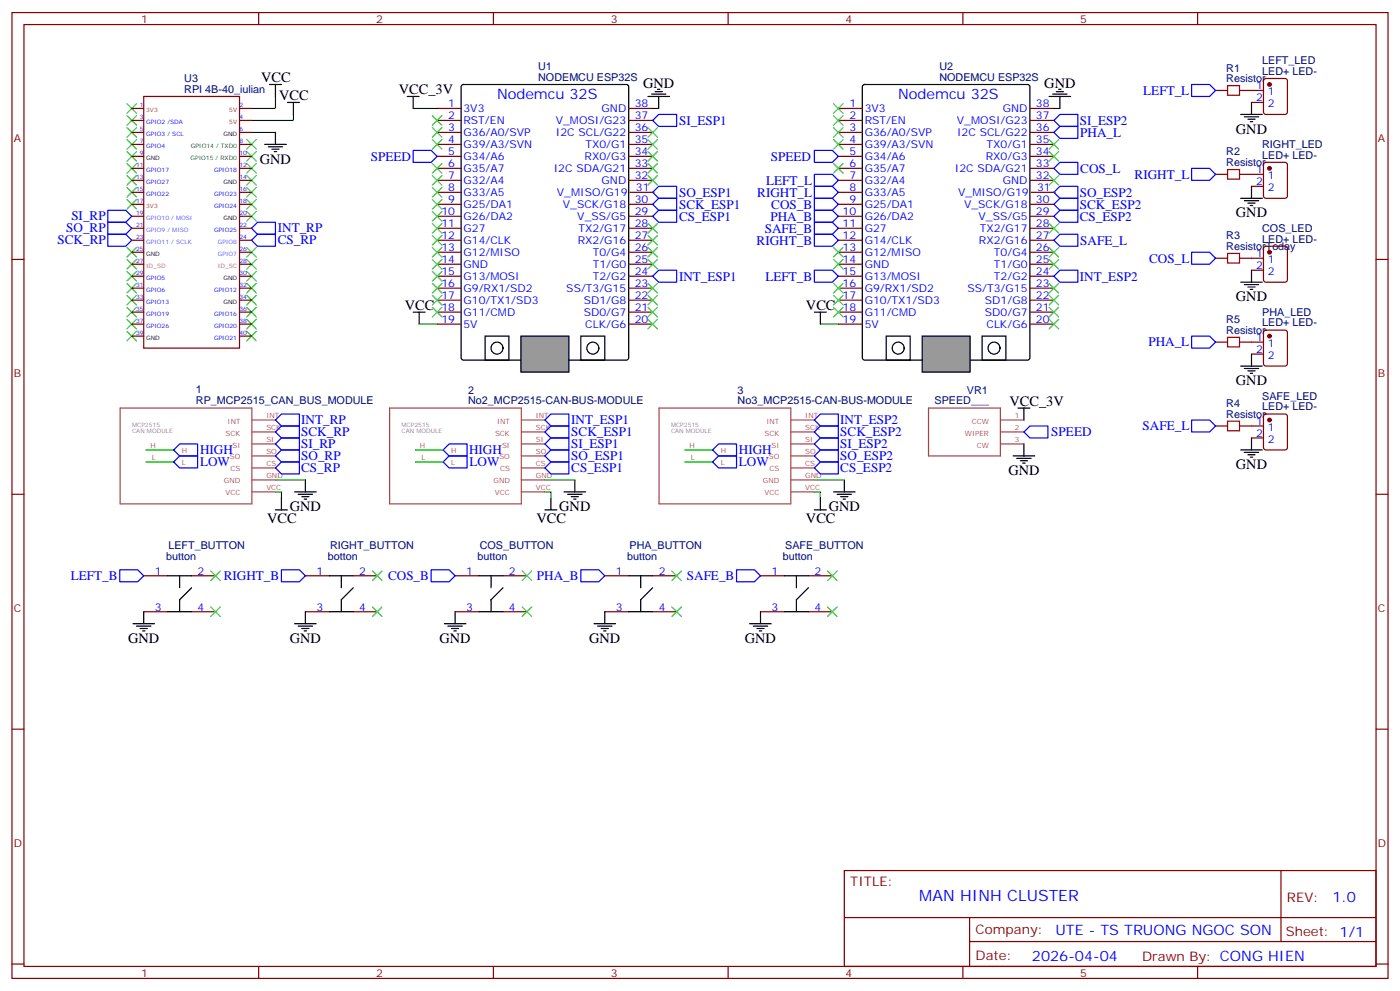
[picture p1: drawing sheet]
<svg xmlns="http://www.w3.org/2000/svg" width="412mm" height="292mm" viewBox="0 0 412 292" stroke-linecap="round" stroke-linejoin="round" font-family="sans-serif">
<g fill="none" stroke="#870000" stroke-width=".35">
<path d="M3.5 3.7h405.4v284.3h-405.4zM7.1 7.2h398.2v277.3h-398.2zM76.2 3.7v3.5M145.3 3.7v3.5M214.5 3.7v3.5M283.6 3.7v3.5M352.8 3.7v3.5M3.5 76.4h3.6M405.3 76.4h3.6M3.5 145.5h3.6M405.3 145.5h3.6M3.5 214.7h3.6"/>
<path d="M405.3 214.7h3.6M248.7 256.3h156.6v28.2h-156.6zM377.3 256.3v20.9M248.7 270.1h156.5M285.6 277.2h119.6M285.6 270.1v14.2M3.5 283.8h3.6M76.2 284.5v3.5M145.3 284.5v3.5M214.5 284.5v3.5M283.6 284.5v3.5M352.8 284.5v3.5"/>
<path d="M405.3 283.8h3.6"/>
</g>
<path d="M136.1 25.1l.4-.2h48l.7 .4v80l-.5 .7h-48.2l-.6-.5-.1-79.9z" fill="#fff" stroke="#000" stroke-width=".35"/>
<g fill="none" stroke="#870000" stroke-width=".35">
<path d="M128.8 35.5h7M128.8 39h7M128.8 31.9h7M185.2 35.5h7.1M185.2 39h7.1M185.2 31.9h7.1M128.8 42.5h7M128.8 46h7M128.8 49.6h7M128.8 53.1h7M128.8 56.6h7M185.2 42.5h7.1"/>
<path d="M185.2 46h7.1M185.2 49.6h7.1M185.2 53.1h7.1M185.6 56.6h7M128.8 60.1h7M128.8 63.7h7M128.8 67.2h7M128.8 70.7h7M128.8 74.3h7M128.8 77.8h7M185.2 60.1h7.1M185.2 63.7h7.1"/>
<path d="M185.2 67.2h7.1M185.2 70.7h7.1M185.2 74.3h7.1M185.2 77.8h7.1M128.8 81.3h7M128.8 84.8h7M128.8 88.4h7M128.8 91.9h7M128.8 95.4h7M185.2 81.3h7.1M185.2 84.8h7.1M185.2 88.4h7.1"/>
<path d="M185.2 91.9h7.1M185.2 95.4h7.1"/>
</g>
<path d="M153.5 99h14.1v10.5h-14.1z" fill="#999" stroke="#000" stroke-width=".35"/>
<g fill="none" stroke="#000" stroke-width=".35">
<path d="M142.9 99h7v7h-7zM171.1 99h7.1v7h-7.1z"/>
<circle cx="146.4" cy="102.5" r="1.76"/>
<circle cx="174.6" cy="102.5" r="1.76"/>
</g>
<path d="M254.2 25.1l.5-.2h48l.6 .4 .1 80-.5 .7h-48.2l-.6-.5-.1-79.9z" fill="#fff" stroke="#000" stroke-width=".35"/>
<g fill="none" stroke="#870000" stroke-width=".35">
<path d="M246.9 35.5h7.1M246.9 39h7.1M246.9 31.9h7.1M303.4 35.5h7M303.4 39h7M303.4 31.9h7M246.9 42.5h7.1M246.9 46h7.1M246.9 49.6h7.1M246.9 53.1h7.1M246.9 56.6h7.1M303.4 42.5h7"/>
<path d="M303.4 46h7M303.4 49.6h7M303.4 53.1h7M303.7 56.6h7.1M246.9 60.1h7.1M246.9 63.7h7.1M246.9 67.2h7.1M246.9 70.7h7.1M246.9 74.3h7.1M246.9 77.8h7.1M303.4 60.1h7M303.4 63.7h7"/>
<path d="M303.4 67.2h7M303.4 70.7h7M303.4 74.3h7M303.4 77.8h7M246.9 81.3h7.1M246.9 84.8h7.1M246.9 88.4h7.1M246.9 91.9h7.1M246.9 95.4h7.1M303.4 81.3h7M303.4 84.8h7M303.4 88.4h7"/>
<path d="M303.4 91.9h7M303.4 95.4h7"/>
</g>
<path d="M271.6 99h14.2v10.5h-14.2z" fill="#999" stroke="#000" stroke-width=".35"/>
<g fill="none" stroke="#000" stroke-width=".35">
<path d="M79.4 24.9h3.5M81.1 24.9v3.5M81.1 39v3.5M84.7 30.2h3.5M86.4 30.2v3.5M119.9 28.4h3.6M121.7 28.4v3.5M190.9 28.4h6.3M191.9 27.7h4.2M193 27h2.1M193.7 26.3h.7M194 28.4v3.5"/>
<path d="M309 28.4h6.4M310.1 27.7h4.2M311.1 27h2.2M311.9 26.3h.7M312.2 28.4v3.5M365.5 33.7h6.3M366.5 34.4h4.3M367.6 35.1h2.1M368.3 35.8h.7M368.7 30.2v3.5M78 42.5h6.3M79 43.2h4.3"/>
<path d="M80.1 43.9h2.1M80.8 44.6h.7M365.5 58.4h6.3M366.5 59.1h4.3M367.6 59.8h2.1M368.7 54.9v3.5M368.3 60.5h.7M368.7 79.6v3.5M121.7 91.9h3.5M123.5 91.9v3.5M239.9 91.9h3.5M241.7 91.9v3.5"/>
<path d="M261.1 99h7v7h-7zM289.3 99h7v7h-7zM365.5 83.1h6.3M366.5 83.8h4.3M367.6 84.5h2.1M368.3 85.2h.7M365.5 107.8h6.3M366.5 108.5h4.3M367.6 109.2h2.1M368.3 109.9h.7M368.7 104.2v3.6M298.4 134.2h6.4"/>
<path d="M299.5 134.9h4.2M299.9 120.1h3.5M300.6 135.6h2.1M301.3 136.3h.7M301.6 120.1v3.5M301.6 130.7v3.5M365.5 132.5h6.3M366.5 133.2h4.3M367.6 133.9h2.1M368.3 134.6h.7M368.7 128.9v3.6M81.1 150.1h3.6"/>
<path d="M82.9 146.6v3.5M86.8 144.8h6.3M87.8 145.5h4.3M88.9 146.2h2.1M89.6 146.9h.7M90 141.3v3.5M160.5 150.1h3.5M162.3 146.6v3.5M166.2 144.8h6.3M167.2 145.5h4.2M168.3 146.2h2.1M169 146.9h.7"/>
<path d="M169.3 141.3v3.5M239.9 150.1h3.5M241.7 146.6v3.5M245.5 144.8h6.4M246.6 145.5h4.2M247.6 146.2h2.2M248.4 146.9h.7M248.7 141.3v3.5M49.4 169.5h7M52.9 169.5v3.5M56.4 173l-3.5 3.6v3.5M97 169.5h7.1"/>
<path d="M100.5 169.5v3.5M104.1 173l-3.6 3.6v3.5M141.1 169.5h7.1M144.6 169.5v3.5M148.2 173l-3.6 3.6v3.5M185.2 169.5h7.1M188.7 169.5v3.5M192.3 173l-3.6 3.6v3.5M231.1 169.5h7M234.6 169.5v3.5M238.1 173l-3.5 3.6v3.5M39.2 183.6h6.3"/>
<path d="M40.2 184.3h4.2M41.3 185h2.1M42 185.7h.7M42.3 180.1v3.5M49.4 180.1h7M86.8 183.6h6.3M87.8 184.3h4.3M88.9 185h2.1M89.6 185.7h.7M90 180.1v3.5M97 180.1h7.1M130.9 183.6h6.3"/>
<path d="M131.9 184.3h4.3M133 185h2.1M133.7 185.7h.7M134.1 180.1v3.5M141.1 180.1h7.1M175 183.6h6.3M176 184.3h4.3M177.1 185h2.1M177.8 185.7h.7M178.2 180.1v3.5M185.2 180.1h7.1M220.8 183.6h6.4"/>
<path d="M221.9 184.3h4.2M223 185h2.1M223.7 185.7h.7M224 180.1v3.5M231.1 180.1h7"/>
<circle cx="264.6" cy="102.5" r="1.76"/>
<circle cx="292.8" cy="102.5" r="1.76"/>
</g>
<g fill="none" stroke="#a64a4a" stroke-width=".35">
<path d="M35.4 120.1h38.8v28.2h-38.8zM43 136h7M43 132.5h7M74.2 123.6h6.9M74.2 127.2h6.9M74.2 130.7h6.9M74.2 134.2h6.9M74.2 137.8h6.9M114.8 120.1h38.8v28.2h-38.8zM122.4 136h7M122.4 132.5h7M153.6 123.6h6.9"/>
<path d="M153.6 127.2h6.9M153.6 130.7h6.9M153.6 134.2h6.9M153.6 137.8h6.9M194.1 120.1h38.8v28.2h-38.8zM201.8 136h6.9M201.8 132.5h6.9M232.9 123.6h7M232.9 127.2h7M232.9 130.7h7M232.9 134.2h7M232.9 137.8h7"/>
<path d="M273.5 120.1h21.2v14.1h-21.2zM294.7 123.6h6.9M294.7 127.2h6.9M294.7 130.7h6.9M74.2 141.3h6.9M74.2 144.8h6.9M153.6 141.3h6.9M153.6 144.8h6.9M232.9 141.3h7M232.9 144.8h7"/>
</g>
<path d="M361.6 25.2h3.5v2.8h-3.5zM361.6 49.9h3.5v2.8h-3.5zM361.6 74.6h3.5v2.8h-3.5zM361.6 99.3h3.5v2.8h-3.5zM361.6 124h3.5v2.8h-3.5z" fill="none" stroke="#a10000" stroke-width=".35"/>
<g fill="none" stroke="#870000" stroke-width=".35">
<path d="M38.8 31.9h3.5M38.8 35.5h3.5M38.8 39h3.5M42.3 28.4h28.3v74.1h-28.3zM70.6 31.9h3.5M70.6 35.5h3.5M70.6 39h3.5M358.1 26.6h3.5M365.1 26.6h7.1M368.7 30.2h3.5M372.4 23.3l.5-.2h5.6l.7 .4v9.5l-.4 .6-5.9 .1-.7-.5v-9.4zM38.8 42.5h3.5"/>
<path d="M38.8 46h3.5M38.8 49.6h3.5M38.8 53.1h3.5M38.8 56.6h3.5M70.6 42.5h3.5M70.6 46h3.5M70.6 49.6h3.5M70.6 53.1h3.5M70.6 56.6h3.5M358.1 51.3h3.5M365.1 51.3h7.1M368.7 54.9h3.5"/>
<path d="M372.4 48l.5-.2h5.6l.7 .4v9.5l-.4 .6-5.9 .1-.7-.5v-9.4zM38.8 60.1h3.5M38.8 63.7h3.5M38.8 67.2h3.5M38.8 70.7h3.5M38.8 74.3h3.5M38.8 77.8h3.5M70.6 60.1h3.5M70.6 63.7h3.5M70.6 67.2h3.5M70.6 70.7h3.5M70.6 74.3h3.5"/>
<path d="M70.6 77.8h3.5M358.1 76h3.5M365.1 76h7.1M368.7 79.6h3.5M372.4 72.7l.5-.2h5.6l.7 .4v9.5l-.4 .6-5.9 .1-.7-.5v-9.4zM38.8 81.3h3.5M38.8 84.8h3.5M38.8 88.4h3.5M38.8 91.9h3.5M38.8 95.4h3.5M38.8 99h3.5M70.6 81.3h3.5"/>
<path d="M70.6 84.8h3.5M70.6 88.4h3.5M70.6 91.9h3.5M70.6 95.4h3.5M70.6 99h3.5M372.4 97.4l.5-.2h5.6l.7 .4v9.5l-.4 .6-5.9 .1-.7-.5v-9.4zM358.1 100.7h3.5M365.1 100.7h7.1M368.7 104.2h3.5M358.1 125.4h3.5M365.1 125.4h7.1M368.7 128.9h3.5"/>
<path d="M372.4 122.1l.5-.2h5.6l.7 .4v9.5l-.4 .6-5.9 .1-.7-.5v-9.4zM42.3 169.5h7.1M56.4 169.5h7.1M90 169.5h7M104.1 169.5h7M134.1 169.5h7M148.2 169.5h7M178.2 169.5h7M192.3 169.5h7M224 169.5h7.1M238.1 169.5h7.1M42.3 180.1h7.1"/>
<path d="M56.4 180.1h7.1M90 180.1h7M104.1 180.1h7M134.1 180.1h7M148.2 180.1h7M178.2 180.1h7M192.3 180.1h7M224 180.1h7.1M238.1 180.1h7.1"/>
</g>
<g fill="#870000" stroke="#870000" stroke-width=".35">
<circle cx="373.9" cy="24.9" r=".53"/>
<circle cx="373.9" cy="49.6" r=".53"/>
<circle cx="373.9" cy="74.3" r=".53"/>
<circle cx="373.9" cy="99" r=".53"/>
<circle cx="373.9" cy="123.6" r=".53"/>
</g>
<g fill="none" stroke="#008700" stroke-width=".35">
<path d="M74.1 39h7M81.1 28.4v3.5h-7M86.4 33.7v1.8h-12.3M121.7 31.9h7.1M192.3 31.9h1.7M310.4 31.9h1.8M192.3 56.6h.3M310.4 56.6h.4M123.5 95.4h5.3M241.7 95.4h5.2M43 132.5h8.2M43 136h8.2"/>
<path d="M122.4 132.5h8.1M122.4 136h8.1M201.8 132.5h8.1M201.8 136h8.1M81.1 144.8h1.8v1.8M81.1 141.3h8.9M160.5 144.8h1.8v1.8M160.5 141.3h8.8M239.9 144.8h1.8v1.8M239.9 141.3h8.8"/>
</g>
<g fill="none" stroke="#00f" stroke-width=".35">
<path d="M192.3 35.5l1.7-1.8h5.3v3.5h-5.3zM310.4 35.5l1.8-1.8h5.3v3.5h-5.3zM310.4 39l1.8-1.8h5.3v3.5h-5.3zM351 24.9h5.3l1.8 1.7-1.8 1.8h-5.3zM121.7 44.3h5.3l1.8 1.7-1.8 1.8h-5.3zM192.3 56.6l1.7-1.7h5.3v3.5h-5.3zM239.9 44.3h5.3l1.7 1.7-1.7 1.8h-5.3zM239.9 54.9h5.3l1.7 1.7-1.7 1.8h-5.3zM239.9 51.3h5.3l1.7 1.8-1.7 1.8h-5.3zM239.9 58.4h5.3l1.7 1.7-1.7 1.8h-5.3zM310.4 56.6l1.8-1.7h5.3v3.5h-5.3zM312.2 47.8h5.3v3.5h-5.3l-1.8-1.7z"/>
<path d="M351 49.6h5.3l1.8 1.7-1.8 1.8h-5.3zM31.7 65.4h5.3l1.8 1.8-1.8 1.8h-5.3zM31.7 61.9h5.3l1.8 1.8-1.8 1.7h-5.3zM31.7 69h5.3l1.8 1.7-1.8 1.8h-5.3zM74.1 70.7l1.7-1.7h5.3v3.5h-5.3zM74.1 67.2l1.7-1.8h5.3v3.6h-5.3zM192.3 60.1l1.7-1.7h5.3v3.5h-5.3zM192.3 63.7l1.7-1.8h5.3v3.5h-5.3zM239.9 65.4h5.3l1.7 1.8-1.7 1.8h-5.3zM239.9 61.9h5.3l1.7 1.8-1.7 1.7h-5.3zM239.9 79.6h5.3l1.7 1.7-1.7 1.8h-5.3zM239.9 69h5.3l1.7 1.7-1.7 1.8h-5.3z"/>
<path d="M310.4 60.1l1.8-1.7h5.3v3.5h-5.3zM310.4 63.7l1.8-1.8h5.3v3.5h-5.3zM310.4 70.7l1.8-1.7h5.3v3.5h-5.3zM351 74.3h5.3l1.8 1.7-1.8 1.8h-5.3zM192.3 81.3l1.7-1.7h5.3v3.5h-5.3zM310.4 81.3l1.8-1.7h5.3v3.5h-5.3zM351 99h5.3l1.8 1.7-1.8 1.8h-5.3zM51.2 136l1.7-1.8h5.3v3.6h-5.3zM52.9 130.7h5.3v3.5h-5.3l-1.7-1.7zM81.1 137.8l1.8-1.8h5.3v3.5h-5.3zM81.1 134.2l1.8-1.7h5.3v3.5h-5.3zM81.1 130.7l1.8-1.8h5.3v3.6h-5.3z"/>
<path d="M81.1 127.2l1.8-1.8h5.3v3.5h-5.3zM81.1 123.6l1.8-1.7h5.3v3.5h-5.3zM130.5 136l1.8-1.8h5.3v3.6h-5.3zM132.3 130.7h5.3v3.5h-5.3l-1.8-1.7zM160.5 123.6l1.8-1.7h5.3v3.5h-5.3zM160.5 127.2l1.8-1.8h5.3v3.5h-5.3zM160.5 130.7l1.8-1.8h5.3v3.6h-5.3zM160.5 134.2l1.8-1.7h5.3v3.5h-5.3zM160.5 137.8l1.8-1.8h5.3v3.5h-5.3zM209.9 136l1.8-1.8h5.3v3.6h-5.3zM211.7 130.7h5.3v3.5h-5.3l-1.8-1.7zM239.9 123.6l1.8-1.7h5.2v3.5h-5.2z"/>
<path d="M239.9 127.2l1.8-1.8h5.2v3.5h-5.2zM239.9 130.7l1.8-1.8h5.2v3.6h-5.2zM239.9 134.2l1.8-1.7h5.2v3.5h-5.2zM239.9 137.8l1.8-1.8h5.2v3.5h-5.2zM303.4 125.4h5.3v3.5h-5.3l-1.8-1.7zM351 123.6h5.3l1.8 1.8-1.8 1.8h-5.3zM35.3 167.7h5.3l1.7 1.8-1.7 1.8h-5.3zM82.9 167.7h5.3l1.8 1.8-1.8 1.8h-5.3zM127 167.7h5.3l1.8 1.8-1.8 1.8h-5.3zM171.1 167.7h5.3l1.8 1.8-1.8 1.8h-5.3zM217 167.7h5.2l1.8 1.8-1.8 1.8h-5.2z"/>
</g>
<g fill="none" stroke="#3c3" stroke-width=".35">
<path d="M37.4 30.5l2.8 2.8M37.4 34l2.8 2.9M37.4 37.6l2.8 2.8M40.2 30.5l-2.8 2.8M40.2 34l-2.8 2.9M40.2 37.6l-2.8 2.8M127.4 34l2.8 2.9M127.4 37.6l2.8 2.8M130.2 34l-2.8 2.9M130.2 37.6l-2.8 2.8M190.9 37.6l2.8 2.8M193.7 37.6l-2.8 2.8"/>
<path d="M245.5 30.5l2.9 2.8M245.5 34l2.9 2.9M245.5 37.6l2.9 2.8M248.4 30.5l-2.9 2.8M248.4 34l-2.9 2.9M248.4 37.6l-2.9 2.8M37.4 41.1l2.8 2.8M37.4 44.6l2.8 2.8M37.4 48.2l2.8 2.8M37.4 51.7l2.8 2.8M37.4 55.2l2.8 2.8M37.4 58.7l2.8 2.9"/>
<path d="M40.2 41.1l-2.8 2.8M40.2 44.6l-2.8 2.8M40.2 48.2l-2.8 2.8M40.2 51.7l-2.8 2.8M40.2 55.2l-2.8 2.8M40.2 58.7l-2.8 2.9M72.7 41.1l2.8 2.8M72.7 44.6l2.8 2.8M72.7 48.2l2.8 2.8M72.7 51.7l2.8 2.8M72.7 55.2l2.8 2.8M72.7 58.7l2.8 2.9"/>
<path d="M75.5 44.6l-2.8 2.8M75.5 48.2l-2.8 2.8M75.5 51.7l-2.8 2.8M75.5 55.2l-2.8 2.8M75.5 58.7l-2.8 2.9M75.5 41.1l-2.8 2.8M127.4 41.1l2.8 2.8M127.4 48.2l2.8 2.8M127.4 51.7l2.8 2.8M127.4 55.2l2.8 2.8M127.4 58.7l2.8 2.9M130.2 41.1l-2.8 2.8"/>
<path d="M130.2 48.2l-2.8 2.8M130.2 51.7l-2.8 2.8M130.2 55.2l-2.8 2.8M130.2 58.7l-2.8 2.9M190.9 41.1l2.8 2.8M190.9 44.6l2.8 2.8M190.9 48.2l2.8 2.8M190.9 51.7l2.8 2.8M193.7 41.1l-2.8 2.8M193.7 44.6l-2.8 2.8M193.7 48.2l-2.8 2.8M193.7 51.7l-2.8 2.8"/>
<path d="M245.5 41.1l2.9 2.8M245.5 48.2l2.9 2.8M248.4 41.1l-2.9 2.8M248.4 48.2l-2.9 2.8M309 41.1l2.9 2.8M309 44.6l2.9 2.8M309 51.7l2.9 2.8M311.9 41.1l-2.9 2.8M311.9 44.6l-2.9 2.8M311.9 51.7l-2.9 2.8M37.4 72.8l2.8 2.9M37.4 76.4l2.8 2.8"/>
<path d="M37.4 79.9l2.8 2.8M40.2 72.8l-2.8 2.9M40.2 76.4l-2.8 2.8M40.2 79.9l-2.8 2.8M72.7 62.3l2.8 2.8M72.7 72.8l2.8 2.9M72.7 76.4l2.8 2.8M72.7 79.9l2.8 2.8M75.5 62.3l-2.8 2.8M75.5 72.8l-2.8 2.9M75.5 76.4l-2.8 2.8M75.5 79.9l-2.8 2.8"/>
<path d="M127.4 62.3l2.8 2.8M127.4 65.8l2.8 2.8M127.4 69.3l2.8 2.8M127.4 72.8l2.8 2.9M127.4 76.4l2.8 2.8M127.4 79.9l2.8 2.8M130.2 62.3l-2.8 2.8M130.2 65.8l-2.8 2.8M130.2 69.3l-2.8 2.8M130.2 72.8l-2.8 2.9M130.2 76.4l-2.8 2.8M130.2 79.9l-2.8 2.8"/>
<path d="M190.9 65.8l2.8 2.8M190.9 69.3l2.8 2.8M190.9 72.8l2.8 2.9M190.9 76.4l2.8 2.8M193.7 65.8l-2.8 2.8M193.7 69.3l-2.8 2.8M193.7 72.8l-2.8 2.9M193.7 76.4l-2.8 2.8M245.5 72.8l2.9 2.9M245.5 76.4l2.9 2.8M248.4 72.8l-2.9 2.9M248.4 76.4l-2.9 2.8"/>
<path d="M309 65.8l2.9 2.8M309 72.8l2.9 2.9M309 76.4l2.9 2.8M311.9 65.8l-2.9 2.8M311.9 72.8l-2.9 2.9M311.9 76.4l-2.9 2.8M37.4 83.4l2.8 2.9M37.4 87l2.8 2.8M37.4 90.5l2.8 2.8M37.4 94l2.8 2.8M37.4 97.5l2.8 2.9M40.2 83.4l-2.8 2.9"/>
<path d="M40.2 87l-2.8 2.8M40.2 90.5l-2.8 2.8M40.2 94l-2.8 2.8M40.2 97.5l-2.8 2.9M72.7 83.4l2.8 2.9M72.7 87l2.8 2.8M72.7 90.5l2.8 2.8M72.7 94l2.8 2.8M72.7 97.5l2.8 2.9M75.5 83.4l-2.8 2.9M75.5 87l-2.8 2.8M75.5 90.5l-2.8 2.8"/>
<path d="M75.5 94l-2.8 2.8M75.5 97.5l-2.8 2.9M127.4 83.4l2.8 2.9M127.4 87l2.8 2.8M127.4 90.5l2.8 2.8M130.2 83.4l-2.8 2.9M130.2 87l-2.8 2.8M130.2 90.5l-2.8 2.8M190.9 83.4l2.8 2.9M190.9 87l2.8 2.8M190.9 90.5l2.8 2.8M190.9 94l2.8 2.8"/>
<path d="M193.7 83.4l-2.8 2.9M193.7 87l-2.8 2.8M193.7 90.5l-2.8 2.8M193.7 94l-2.8 2.8M245.5 83.4l2.9 2.9M245.5 87l2.9 2.8M245.5 90.5l2.9 2.8M248.4 83.4l-2.9 2.9M248.4 87l-2.9 2.8M248.4 90.5l-2.9 2.8M309 83.4l2.9 2.9M309 87l2.9 2.8"/>
<path d="M309 90.5l2.9 2.8M309 94l2.9 2.8M311.9 83.4l-2.9 2.9M311.9 87l-2.9 2.8M311.9 90.5l-2.9 2.8M311.9 94l-2.9 2.8M62.1 168.1l2.8 2.8M62.1 178.7l2.8 2.8M64.9 168.1l-2.8 2.8M64.9 178.7l-2.8 2.8M109.7 168.1l2.8 2.8M109.7 178.7l2.8 2.8"/>
<path d="M112.5 168.1l-2.8 2.8M112.5 178.7l-2.8 2.8M153.8 168.1l2.8 2.8M153.8 178.7l2.8 2.8M156.6 168.1l-2.8 2.8M156.6 178.7l-2.8 2.8M197.9 168.1l2.8 2.8M197.9 178.7l2.8 2.8M200.7 168.1l-2.8 2.8M200.7 178.7l-2.8 2.8M243.8 168.1l2.8 2.8M243.8 178.7l2.8 2.8"/>
<path d="M246.6 168.1l-2.8 2.8M246.6 178.7l-2.8 2.8"/>
</g>
<text font-size="4.6" fill="#00f" x="270.8" y="265.3">MAN HINH CLUSTER</text>
<g font-size="4.2">
<text x="76.9" y="24.2">VCC</text>
<text x="82.2" y="29.5">VCC</text>
<text x="117.5" y="27.7">VCC_3V</text>
<text x="189.4" y="25.9">GND</text>
<text x="307.6" y="25.9">GND</text>
<text x="364.1" y="39.3">GND</text>
<text x="76.6" y="48.2">GND</text>
<text x="364.1" y="64">GND</text>
<text x="364.1" y="88.7">GND</text>
<text x="119.2" y="91.2">VCC</text>
<text x="237.4" y="91.2">VCC</text>
<text x="364.1" y="113.4">GND</text>
<text x="297.4" y="119.4">VCC_3V</text>
<text x="297" y="139.9">GND</text>
<text x="364.1" y="138.1">GND</text>
<text x="78.7" y="154">VCC</text>
<text x="85.4" y="150.5">GND</text>
<text x="158" y="154">VCC</text>
<text x="164.7" y="150.5">GND</text>
<text x="237.4" y="154">VCC</text>
<text x="244.1" y="150.5">GND</text>
<text x="37.7" y="189.3">GND</text>
<text x="85.4" y="189.3">GND</text>
<text x="129.5" y="189.3">GND</text>
<text x="173.6" y="189.3">GND</text>
<text x="219.4" y="189.3">GND</text>
</g>
<g font-size="4.2" fill="#00f">
<text x="146.4" y="29.2">Nodemcu 32S</text>
<text x="264.6" y="29.2">Nodemcu 32S</text>
<text x="392.5" y="265.6">1.0</text>
<text x="310.9" y="275.1">UTE - TS TRUONG NGOC SON</text>
<text x="304" y="282.9">2026-04-04</text>
</g>
<g font-size="3.9" fill="#00f">
<text x="336.8" y="27.9">LEFT_L</text>
<text x="200" y="36.8">SI_ESP1</text>
<text x="318.1" y="36.8">SI_ESP2</text>
<text x="318.2" y="40.3">PHA_L</text>
<text x="109.2" y="47.3">SPEED</text>
<text x="227.1" y="47.3">SPEED</text>
<text x="318.2" y="50.8">COS_L</text>
<text x="334.2" y="52.6">RIGHT_L</text>
<text x="200" y="57.9">SO_ESP1</text>
<text x="223.1" y="57.9">RIGHT_L</text>
<text x="225.6" y="54.4">LEFT_L</text>
<text x="318.1" y="57.9">SO_ESP2</text>
<text x="21" y="64.9">SI_RP</text>
<text x="200" y="61.5">SCK_ESP1</text>
<text x="200" y="65">CS_ESP1</text>
<text x="227" y="64.9">PHA_B</text>
<text x="227.2" y="61.4">COS_B</text>
<text x="318.1" y="61.5">SCK_ESP2</text>
<text x="318.1" y="65">CS_ESP2</text>
<text x="16.9" y="71.9">SCK_RP</text>
<text x="19.5" y="68.4">SO_RP</text>
<text x="81.8" y="71.9">CS_RP</text>
<text x="81.8" y="68.4">INT_RP</text>
<text x="225.3" y="68.5">SAFE_B</text>
<text x="222.9" y="72">RIGHT_B</text>
<text x="318.2" y="72">SAFE_L</text>
<text x="338.5" y="77.3">COS_L</text>
<text x="200" y="82.6">INT_ESP1</text>
<text x="225.4" y="82.6">LEFT_B</text>
<text x="318.1" y="82.6">INT_ESP2</text>
<text x="338.3" y="102">PHA_L</text>
<text x="88.7" y="125">INT_RP</text>
<text x="168.3" y="125">INT_ESP1</text>
<text x="247.5" y="125">INT_ESP2</text>
<text x="88.7" y="128.5">SCK_RP</text>
<text x="168.3" y="128.5">SCK_ESP1</text>
<text x="247.5" y="128.5">SCK_ESP2</text>
<text x="309.7" y="128.4">SPEED</text>
<text x="336.6" y="126.7">SAFE_L</text>
<text x="58.9" y="133.7">HIGH</text>
<text x="58.9" y="137.2">LOW</text>
<text x="88.7" y="135.5">SO_RP</text>
<text x="88.7" y="132">SI_RP</text>
<text x="138.2" y="133.7">HIGH</text>
<text x="138.3" y="137.2">LOW</text>
<text x="168.3" y="132">SI_ESP1</text>
<text x="168.3" y="135.5">SO_ESP1</text>
<text x="217.7" y="133.7">HIGH</text>
<text x="217.7" y="137.2">LOW</text>
<text x="247.5" y="132">SI_ESP2</text>
<text x="247.5" y="135.5">SO_ESP2</text>
<text x="88.7" y="139.1">CS_RP</text>
<text x="168.3" y="139.1">CS_ESP1</text>
<text x="247.5" y="139.1">CS_ESP2</text>
<text x="20.8" y="170.8">LEFT_B</text>
<text x="65.9" y="170.8">RIGHT_B</text>
<text x="114.3" y="170.8">COS_B</text>
<text x="158.2" y="170.8">PHA_B</text>
<text x="202.3" y="170.8">SAFE_B</text>
</g>
<g font-size="3.9" fill="#800">
<text x="250.5" y="260.9">TITLE:</text>
<text x="379.1" y="265.6">REV:</text>
<text x="287.4" y="275.1">Company:</text>
<text x="378.7" y="275.7">Sheet: 1/1</text>
<text x="287.4" y="282.8">Date:</text>
<text x="336.4" y="282.8">Drawn By: CONG HIEN</text>
</g>
<g font-size="3.2" fill="#800">
<text x="41.6" y="6.7">1</text>
<text x="110.8" y="6.7">2</text>
<text x="179.9" y="6.7">3</text>
<text x="249.1" y="6.7">4</text>
<text x="318.2" y="6.7">5</text>
<text x="4.1" y="41.8">A</text>
<text x="405.9" y="41.8">A</text>
<text x="4.1" y="110.9">B</text>
<text x="405.9" y="110.9">B</text>
<text x="4.1" y="180.1">C</text>
<text x="405.9" y="180.1">C</text>
<text x="4.1" y="249.2">D</text>
<text x="405.9" y="249.2">D</text>
<text x="41.6" y="287.5">1</text>
<text x="110.8" y="287.5">2</text>
<text x="179.9" y="287.5">3</text>
<text x="249.1" y="287.5">4</text>
<text x="318.2" y="287.5">5</text>
</g>
<g font-size="3.2" fill="#000080">
<text x="158.5" y="23.8">NODEMCU ESP32S</text>
<text x="158.5" y="20.7">U1</text>
<text x="276.7" y="23.8">NODEMCU ESP32S</text>
<text x="276.7" y="20.7">U2</text>
<text x="361.2" y="21.1">R1</text>
<text x="371.8" y="22">LED+ LED-</text>
<text x="371.8" y="18.9">LEFT_LED</text>
<text x="54.3" y="27.3">RPI 4B-40_iulian</text>
<text x="54.3" y="24.2">U3</text>
<text x="361.2" y="24.2">Resistor</text>
<text x="361.2" y="45.7">R2</text>
<text x="371.8" y="46.7">LED+ LED-</text>
<text x="371.8" y="43.6">RIGHT_LED</text>
<text x="361.2" y="48.9">Resistor</text>
<text x="361.2" y="70.4">R3</text>
<text x="371.8" y="71.4">LED+ LED-</text>
<text x="371.8" y="68.3">COS_LED</text>
<text x="361.2" y="73.6">ResistorToday</text>
<text x="361.2" y="95.1">R5</text>
<text x="371.8" y="93">PHA_LED</text>
<text x="361.2" y="98.2">Resistor</text>
<text x="371.8" y="96.1">LED+ LED-</text>
<text x="57.7" y="119.1">RP_MCP2515_CAN_BUS_MODULE</text>
<text x="57.7" y="115.8">1</text>
<text x="137.9" y="119.1">No2_MCP2515-CAN-BUS-MODULE</text>
<text x="137.9" y="116">2</text>
<text x="217.3" y="119.1">No3_MCP2515-CAN-BUS-MODULE</text>
<text x="217.3" y="116">3</text>
<text x="275.3" y="119.1">SPEED___</text>
<text x="284.8" y="116">VR1</text>
<text x="361.2" y="119.8">R4</text>
<text x="371.8" y="117.7">SAFE_LED</text>
<text x="361.2" y="122.9">Resistor</text>
<text x="371.8" y="120.8">LED+ LED-</text>
<text x="49.6" y="161.7">LEFT_BUTTON</text>
<text x="97.2" y="161.7">RIGHT_BUTTON</text>
<text x="141.3" y="161.7">COS_BUTTON</text>
<text x="185.4" y="161.7">PHA_BUTTON</text>
<text x="231.3" y="161.7">SAFE_BUTTON</text>
<text x="49" y="164.8">button</text>
<text x="96.6" y="164.8">botton</text>
<text x="140.7" y="164.8">button</text>
<text x="184.8" y="164.8">button</text>
<text x="230.6" y="164.8">button</text>
</g>
<g font-size="3.2" fill="#00f">
<text x="370" y="26.3">1</text>
<text x="370" y="29.8">2</text>
<text x="373.5" y="28">1</text>
<text x="132" y="35.1">2</text>
<text x="132" y="31.6">1</text>
<text x="136.5" y="33">3V3</text>
<text x="177.2" y="33">GND</text>
<text x="187" y="35.1">37</text>
<text x="187" y="31.6">38</text>
<text x="250.2" y="35.1">2</text>
<text x="250.2" y="31.6">1</text>
<text x="254.7" y="33">3V3</text>
<text x="295.4" y="33">GND</text>
<text x="305.2" y="35.1">37</text>
<text x="305.2" y="31.6">38</text>
<text x="373.5" y="31.6">2</text>
<text x="132" y="38.6">3</text>
<text x="136.5" y="36.5">RST/EN</text>
<text x="136.5" y="40">G36/A0/SVP</text>
<text x="163.7" y="36.5">V_MOSI/G23</text>
<text x="163.7" y="40">I2C SCL/G22</text>
<text x="187" y="38.6">36</text>
<text x="250.2" y="38.6">3</text>
<text x="254.7" y="36.5">RST/EN</text>
<text x="254.7" y="40">G36/A0/SVP</text>
<text x="281.9" y="36.5">V_MOSI/G23</text>
<text x="281.9" y="40">I2C SCL/G22</text>
<text x="305.2" y="38.6">36</text>
<text x="132" y="42.2">4</text>
<text x="132" y="45.7">5</text>
<text x="136.5" y="43.6">G39/A3/SVN</text>
<text x="136.5" y="47.1">G34/A6</text>
<text x="172.2" y="47.1">RX0/G3</text>
<text x="172.4" y="43.6">TX0/G1</text>
<text x="187" y="45.7">34</text>
<text x="187" y="42.2">35</text>
<text x="250.2" y="42.2">4</text>
<text x="250.2" y="45.7">5</text>
<text x="254.7" y="43.6">G39/A3/SVN</text>
<text x="254.7" y="47.1">G34/A6</text>
<text x="290.4" y="47.1">RX0/G3</text>
<text x="290.6" y="43.6">TX0/G1</text>
<text x="305.2" y="45.7">34</text>
<text x="305.2" y="42.2">35</text>
<text x="132" y="49.2">6</text>
<text x="132" y="52.7">7</text>
<text x="136.5" y="50.6">G35/A7</text>
<text x="163.1" y="50.6">I2C SDA/G21</text>
<text x="187" y="52.7">32</text>
<text x="187" y="49.2">33</text>
<text x="250.2" y="49.2">6</text>
<text x="250.2" y="52.7">7</text>
<text x="254.7" y="50.6">G35/A7</text>
<text x="281.3" y="50.6">I2C SDA/G21</text>
<text x="305.2" y="52.7">32</text>
<text x="305.2" y="49.2">33</text>
<text x="370" y="51">1</text>
<text x="373.5" y="52.7">1</text>
<text x="132" y="56.3">8</text>
<text x="132" y="59.8">9</text>
<text x="136.5" y="54.2">G32/A4</text>
<text x="136.5" y="57.7">G33/A5</text>
<text x="164.1" y="57.7">V_MISO/G19</text>
<text x="177.2" y="54.2">GND</text>
<text x="187" y="59.8">30</text>
<text x="187.3" y="56.3">31</text>
<text x="250.2" y="56.3">8</text>
<text x="250.2" y="59.8">9</text>
<text x="254.7" y="54.2">G32/A4</text>
<text x="254.7" y="57.7">G33/A5</text>
<text x="282.2" y="57.7">V_MISO/G19</text>
<text x="295.4" y="54.2">GND</text>
<text x="305.2" y="59.8">30</text>
<text x="305.5" y="56.3">31</text>
<text x="370" y="54.5">2</text>
<text x="373.5" y="56.3">2</text>
<text x="130" y="63.3">10</text>
<text x="136.5" y="61.2">G25/DA1</text>
<text x="136.5" y="64.7">G26/DA2</text>
<text x="165.8" y="61.2">V_SCK/G18</text>
<text x="170.1" y="64.7">V_SS/G5</text>
<text x="187" y="63.3">29</text>
<text x="248.2" y="63.3">10</text>
<text x="254.7" y="61.2">G25/DA1</text>
<text x="254.7" y="64.7">G26/DA2</text>
<text x="284" y="61.2">V_SCK/G18</text>
<text x="288.2" y="64.7">V_SS/G5</text>
<text x="305.2" y="63.3">29</text>
<text x="130" y="66.9">11</text>
<text x="130" y="70.4">12</text>
<text x="136.5" y="68.3">G27</text>
<text x="136.5" y="71.8">G14/CLK</text>
<text x="170.2" y="71.8">RX2/G16</text>
<text x="170.4" y="68.3">TX2/G17</text>
<text x="187" y="70.4">27</text>
<text x="187" y="66.9">28</text>
<text x="248.2" y="66.9">11</text>
<text x="248.2" y="70.4">12</text>
<text x="254.7" y="68.3">G27</text>
<text x="254.7" y="71.8">G14/CLK</text>
<text x="288.3" y="71.8">RX2/G16</text>
<text x="288.6" y="68.3">TX2/G17</text>
<text x="305.2" y="70.4">27</text>
<text x="305.2" y="66.9">28</text>
<text x="130" y="73.9">13</text>
<text x="130" y="77.4">14</text>
<text x="136.5" y="75.3">G12/MISO</text>
<text x="174.6" y="75.3">T0/G4</text>
<text x="187" y="77.4">25</text>
<text x="187" y="73.9">26</text>
<text x="248.2" y="73.9">13</text>
<text x="248.2" y="77.4">14</text>
<text x="254.7" y="75.3">G12/MISO</text>
<text x="292.8" y="75.3">T0/G4</text>
<text x="305.2" y="77.4">25</text>
<text x="305.2" y="73.9">26</text>
<text x="370" y="75.7">1</text>
<text x="373.5" y="77.4">1</text>
<text x="130" y="81">15</text>
<text x="136.5" y="78.8">GND</text>
<text x="136.5" y="82.4">G13/MOSI</text>
<text x="174.6" y="82.4">T2/G2</text>
<text x="174.6" y="78.8">T1/G0</text>
<text x="187" y="81">24</text>
<text x="248.2" y="81">15</text>
<text x="254.7" y="78.8">GND</text>
<text x="254.7" y="82.4">G13/MOSI</text>
<text x="292.8" y="82.4">T2/G2</text>
<text x="292.8" y="78.8">T1/G0</text>
<text x="305.2" y="81">24</text>
<text x="370" y="79.2">2</text>
<text x="373.5" y="81">2</text>
<text x="130" y="84.5">16</text>
<text x="130" y="88">17</text>
<text x="136.5" y="85.9">G9/RX1/SD2</text>
<text x="136.5" y="89.4">G10/TX1/SD3</text>
<text x="166.8" y="85.9">SS/T3/G15</text>
<text x="172" y="89.4">SD1/G8</text>
<text x="187" y="88">22</text>
<text x="187" y="84.5">23</text>
<text x="248.2" y="84.5">16</text>
<text x="248.2" y="88">17</text>
<text x="254.7" y="85.9">G9/RX1/SD2</text>
<text x="254.7" y="89.4">G10/TX1/SD3</text>
<text x="285" y="85.9">SS/T3/G15</text>
<text x="290.1" y="89.4">SD1/G8</text>
<text x="305.2" y="88">22</text>
<text x="305.2" y="84.5">23</text>
<text x="130" y="91.5">18</text>
<text x="130" y="95.1">19</text>
<text x="136.5" y="93">G11/CMD</text>
<text x="172" y="93">SD0/G7</text>
<text x="187" y="95.1">20</text>
<text x="187" y="91.5">21</text>
<text x="248.2" y="91.5">18</text>
<text x="248.2" y="95.1">19</text>
<text x="254.7" y="93">G11/CMD</text>
<text x="290.1" y="93">SD0/G7</text>
<text x="305.2" y="95.1">20</text>
<text x="305.2" y="91.5">21</text>
<text x="136.5" y="96.5">5V</text>
<text x="172.4" y="96.5">CLK/G6</text>
<text x="254.7" y="96.5">5V</text>
<text x="290.6" y="96.5">CLK/G6</text>
<text x="370" y="100.4">1</text>
<text x="370" y="103.9">2</text>
<text x="373.5" y="102.1">1</text>
<text x="373.5" y="105.7">2</text>
<text x="370" y="125.1">1</text>
<text x="370" y="128.6">2</text>
<text x="373.5" y="126.8">1</text>
<text x="373.5" y="130.4">2</text>
<text x="45.6" y="169.2">1</text>
<text x="58.2" y="169.2">2</text>
<text x="93.2" y="169.2">1</text>
<text x="105.8" y="169.2">2</text>
<text x="137.3" y="169.2">1</text>
<text x="149.9" y="169.2">2</text>
<text x="181.4" y="169.2">1</text>
<text x="194" y="169.2">2</text>
<text x="227.3" y="169.2">1</text>
<text x="239.9" y="169.2">2</text>
<text x="45.6" y="179.7">3</text>
<text x="58.2" y="179.7">4</text>
<text x="93.2" y="179.7">3</text>
<text x="105.8" y="179.7">4</text>
<text x="137.3" y="179.7">3</text>
<text x="149.9" y="179.7">4</text>
<text x="181.4" y="179.7">3</text>
<text x="194" y="179.7">4</text>
<text x="227.3" y="179.7">3</text>
<text x="239.9" y="179.7">4</text>
</g>
<g font-size="2.1" fill="#a54b4b">
<text x="67.1" y="124.7">INT</text>
<text x="78.5" y="123">INT</text>
<text x="146.4" y="124.7">INT</text>
<text x="157.8" y="123">INT</text>
<text x="225.8" y="124.7">INT</text>
<text x="237.2" y="123">INT</text>
<text x="286.3" y="124.7">CCW</text>
<text x="299" y="123">1</text>
<text x="44.3" y="131.8">H</text>
<text x="66.4" y="128.2">SCK</text>
<text x="68.5" y="131.7">SI</text>
<text x="78.5" y="126.5">SCK</text>
<text x="78.5" y="130">SI</text>
<text x="123.7" y="131.8">H</text>
<text x="145.8" y="128.2">SCK</text>
<text x="147.9" y="131.7">SI</text>
<text x="157.8" y="126.5">SCK</text>
<text x="157.8" y="130">SI</text>
<text x="203.1" y="131.8">H</text>
<text x="225.2" y="128.2">SCK</text>
<text x="227.2" y="131.7">SI</text>
<text x="237.2" y="126.5">SCK</text>
<text x="237.2" y="130">SI</text>
<text x="284.3" y="128.2">WIPER</text>
<text x="287.8" y="131.7">CW</text>
<text x="299" y="126.5">2</text>
<text x="299" y="130">3</text>
<text x="44.7" y="135.3">L</text>
<text x="53.6" y="137">L</text>
<text x="53.6" y="133.5">H</text>
<text x="67.7" y="135.3">SO</text>
<text x="78.5" y="133.5">SO</text>
<text x="78.5" y="137.1">CS</text>
<text x="124.1" y="135.3">L</text>
<text x="132.9" y="137">L</text>
<text x="132.9" y="133.5">H</text>
<text x="147.1" y="135.3">SO</text>
<text x="157.8" y="133.5">SO</text>
<text x="157.8" y="137.1">CS</text>
<text x="203.5" y="135.3">L</text>
<text x="212.3" y="137">L</text>
<text x="212.3" y="133.5">H</text>
<text x="226.5" y="135.3">SO</text>
<text x="237.2" y="133.5">SO</text>
<text x="237.2" y="137.1">CS</text>
<text x="66" y="142.3">GND</text>
<text x="67.9" y="138.8">CS</text>
<text x="78.5" y="140.6">GND</text>
<text x="145.4" y="142.3">GND</text>
<text x="147.3" y="138.8">CS</text>
<text x="157.8" y="140.6">GND</text>
<text x="224.7" y="142.3">GND</text>
<text x="226.7" y="138.8">CS</text>
<text x="237.2" y="140.6">GND</text>
<text x="66.4" y="145.9">VCC</text>
<text x="78.5" y="144.1">VCC</text>
<text x="145.8" y="145.9">VCC</text>
<text x="157.8" y="144.1">VCC</text>
<text x="225.2" y="145.9">VCC</text>
<text x="237.2" y="144.1">VCC</text>
</g>
<g font-size="1.8" fill="#00f">
<text x="41.2" y="31.6">1</text>
<text x="41.2" y="35.1">3</text>
<text x="70.6" y="31.6">2</text>
<text x="70.6" y="35.1">4</text>
<text x="41.2" y="38.6">5</text>
<text x="43" y="36.5">GPIO2 /SDA</text>
<text x="43" y="40">GPIO3 / SCL</text>
<text x="70.6" y="38.6">6</text>
<text x="41.2" y="42.2">7</text>
<text x="41.2" y="45.7">9</text>
<text x="43" y="43.6">GPIO4</text>
<text x="70.6" y="42.2">8</text>
<text x="70.6" y="45.7">10</text>
<text x="40.1" y="49.2">11</text>
<text x="40.1" y="52.7">13</text>
<text x="43" y="50.6">GPIO17</text>
<text x="63" y="50.6">GPIO18</text>
<text x="70.6" y="49.2">12</text>
<text x="70.6" y="52.7">14</text>
<text x="40.1" y="56.3">15</text>
<text x="40.1" y="59.8">17</text>
<text x="43" y="54.2">GPIO27</text>
<text x="43" y="57.7">GPIO22</text>
<text x="63" y="57.7">GPIO23</text>
<text x="70.6" y="56.3">16</text>
<text x="70.6" y="59.8">18</text>
<text x="40.1" y="63.3">19</text>
<text x="63" y="61.2">GPIO24</text>
<text x="70.6" y="63.3">20</text>
<text x="40.1" y="66.9">21</text>
<text x="40.1" y="70.4">23</text>
<text x="63" y="68.3">GPIO25</text>
<text x="70.6" y="66.9">22</text>
<text x="70.6" y="70.4">24</text>
<text x="40.1" y="73.9">25</text>
<text x="40.1" y="77.4">27</text>
<text x="70.6" y="73.9">26</text>
<text x="70.6" y="77.4">28</text>
<text x="40.1" y="81">29</text>
<text x="43" y="82.4">GPIO5</text>
<text x="70.6" y="81">30</text>
<text x="40.1" y="84.5">31</text>
<text x="40.1" y="88">33</text>
<text x="43" y="85.9">GPIO6</text>
<text x="43" y="89.4">GPIO13</text>
<text x="63" y="85.9">GPIO12</text>
<text x="70.6" y="84.5">32</text>
<text x="70.6" y="88">34</text>
<text x="40.1" y="91.5">35</text>
<text x="40.1" y="95.1">37</text>
<text x="43" y="93">GPIO19</text>
<text x="63" y="93">GPIO16</text>
<text x="70.6" y="91.5">36</text>
<text x="70.6" y="95.1">38</text>
<text x="40.1" y="98.6">39</text>
<text x="43" y="96.5">GPIO26</text>
<text x="63" y="96.5">GPIO20</text>
<text x="63" y="100">GPIO21</text>
<text x="70.6" y="98.6">40</text>
</g>
<g font-size="1.8" fill="#960">
<text x="43" y="33">3V3</text>
<text x="43" y="61.2">3V3</text>
</g>
<g font-size="1.8" fill="#f00">
<text x="67.5" y="33">5V</text>
<text x="67.5" y="36.5">5V</text>
</g>
<g font-size="1.8">
<text x="65.8" y="40">GND</text>
<text x="43" y="47.1">GND</text>
<text x="65.8" y="54.2">GND</text>
<text x="65.8" y="64.7">GND</text>
<text x="43" y="75.3">GND</text>
<text x="65.8" y="82.4">GND</text>
<text x="65.8" y="89.4">GND</text>
<text x="43" y="100">GND</text>
</g>
<g font-size="1.8" fill="#060">
<text x="56.1" y="47.1">GPIO15 / RXD0</text>
<text x="56.2" y="43.6">GPIO14 / TXD0</text>
</g>
<g font-size="1.8" fill="#90f">
<text x="43" y="64.7">GPIO10 / MOSI</text>
<text x="43" y="68.3">GPIO9 / MISO</text>
<text x="43" y="71.8">GPIO11 / SCLK</text>
<text x="64.2" y="71.8">GPIO8</text>
<text x="64.2" y="75.3">GPIO7</text>
</g>
<g font-size="1.8" fill="#f63">
<text x="43" y="78.8">ID_SD</text>
<text x="64.2" y="78.8">ID_SC</text>
</g>
<g font-size="1.8" fill="#838383">
<text x="38.9" y="125.8">MCP2515</text>
<text x="118.3" y="125.8">MCP2515</text>
<text x="197.7" y="125.8">MCP2515</text>
<text x="38.9" y="127.6">CAN MODULE</text>
<text x="118.3" y="127.6">CAN MODULE</text>
<text x="197.7" y="127.6">CAN MODULE</text>
</g>
</svg>
